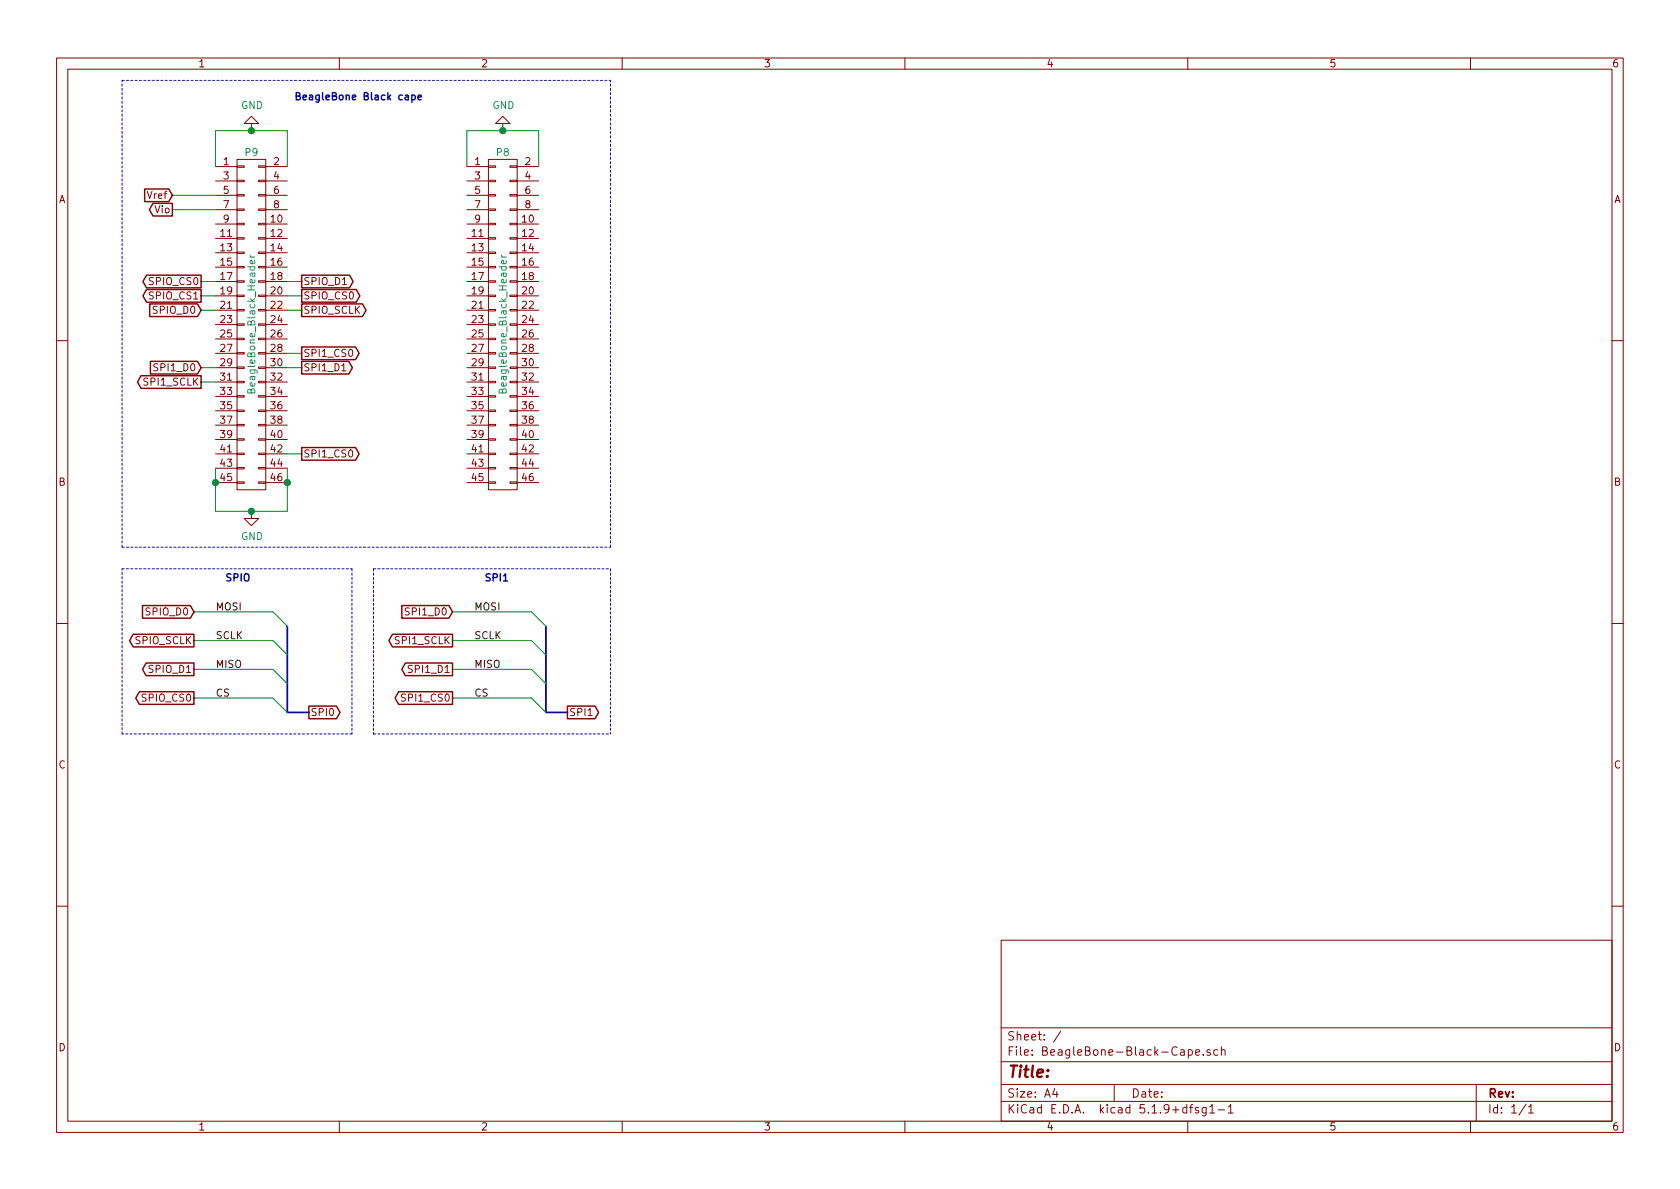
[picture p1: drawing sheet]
<svg xmlns="http://www.w3.org/2000/svg" width="297mm" height="210mm" viewBox="0 0 297 210" stroke-linecap="round" stroke-linejoin="round" font-family="sans-serif">
<g fill="none" stroke="#840000" stroke-width=".18">
<path d="M10 10.3h277v189.9h-277zM12 12.2h273v186.1h-273zM60 10.3v1.9M110 10.3v1.9M160 10.3v1.9M210 10.3v1.9M260 10.3v1.9M38.1 29.5h3.8M38.1 39.6h3.8M38.1 32h3.8M38.1 34.5h3.8M38.1 37.1h3.8"/>
<path d="M41.9 39.5h1.3v.2h-1.3zM41.9 37h1.3v.2h-1.3zM41.9 34.4h1.3v.3h-1.3zM41.9 31.9h1.3v.2h-1.3zM41.9 29.3h1.3v.3h-1.3zM41.9 28.2h5.1v58.4h-5.1zM44.4 21.8h-1.2l1.2-1.2 1.3 1.2h-1.3v1.3M45.7 39.5h1.3v.2h-1.3zM45.7 37h1.3v.2h-1.3zM45.7 34.4h1.3v.3h-1.3zM45.7 31.9h1.3v.2h-1.3zM45.7 29.3h1.3v.3h-1.3z"/>
<path d="M47 29.5h3.8M47 39.6h3.8M47 32h3.8M47 34.5h3.8M47 37.1h3.8M82.5 29.5h3.9M82.5 39.6h3.9M82.5 32h3.9M82.5 34.5h3.9M82.5 37.1h3.9M86.4 39.5h1.2v.2h-1.2zM86.4 37h1.2v.2h-1.2z"/>
<path d="M86.4 34.4h1.2v.3h-1.2zM86.4 31.9h1.2v.2h-1.2zM86.4 29.3h1.2v.3h-1.2zM86.4 28.2h5v58.4h-5zM88.9 21.8h-1.3l1.3-1.2 1.3 1.2h-1.3v1.3M90.2 39.5h1.2v.2h-1.2zM90.2 37h1.2v.2h-1.2zM90.2 34.4h1.2v.3h-1.2zM90.2 31.9h1.2v.2h-1.2zM90.2 29.3h1.2v.3h-1.2zM91.4 29.5h3.8M91.4 39.6h3.8"/>
<path d="M91.4 32h3.8M91.4 34.5h3.8M91.4 37.1h3.8M38.1 42.2h3.8M38.1 44.7h3.8M38.1 47.2h3.8M38.1 49.8h3.8M38.1 52.3h3.8M38.1 54.9h3.8M38.1 57.4h3.8M38.1 59.9h3.8M41.9 59.8h1.3v.3h-1.3z"/>
<path d="M41.9 57.3h1.3v.2h-1.3zM41.9 54.7h1.3v.3h-1.3zM41.9 52.2h1.3v.2h-1.3zM41.9 49.7h1.3v.2h-1.3zM41.9 47.1h1.3v.3h-1.3zM41.9 44.6h1.3v.2h-1.3zM41.9 42h1.3v.3h-1.3zM45.7 59.8h1.3v.3h-1.3zM45.7 57.3h1.3v.2h-1.3zM45.7 54.7h1.3v.3h-1.3zM45.7 52.2h1.3v.2h-1.3zM45.7 49.7h1.3v.2h-1.3z"/>
<path d="M45.7 47.1h1.3v.3h-1.3zM45.7 44.6h1.3v.2h-1.3zM45.7 42h1.3v.3h-1.3zM47 42.2h3.8M47 44.7h3.8M47 47.2h3.8M47 49.8h3.8M47 52.3h3.8M47 54.9h3.8M47 57.4h3.8M47 59.9h3.8M82.5 42.2h3.9"/>
<path d="M82.5 44.7h3.9M82.5 47.2h3.9M82.5 49.8h3.9M82.5 52.3h3.9M82.5 54.9h3.9M82.5 57.4h3.9M82.5 59.9h3.9M86.4 59.8h1.2v.3h-1.2zM86.4 57.3h1.2v.2h-1.2zM86.4 54.7h1.2v.3h-1.2zM86.4 52.2h1.2v.2h-1.2zM86.4 49.7h1.2v.2h-1.2z"/>
<path d="M86.4 47.1h1.2v.3h-1.2zM86.4 44.6h1.2v.2h-1.2zM86.4 42h1.2v.3h-1.2zM90.2 59.8h1.2v.3h-1.2zM90.2 57.3h1.2v.2h-1.2zM90.2 54.7h1.2v.3h-1.2zM90.2 52.2h1.2v.2h-1.2zM90.2 49.7h1.2v.2h-1.2zM90.2 47.1h1.2v.3h-1.2zM90.2 44.6h1.2v.2h-1.2zM90.2 42h1.2v.3h-1.2zM91.4 42.2h3.8"/>
<path d="M91.4 44.7h3.8M91.4 47.2h3.8M91.4 49.8h3.8M91.4 52.3h3.8M91.4 54.9h3.8M91.4 57.4h3.8M91.4 59.9h3.8M10 60.2h2M38.1 62.5h3.8M38.1 65h3.8M38.1 67.6h3.8M38.1 70.1h3.8"/>
<path d="M38.1 72.6h3.8M38.1 75.2h3.8M38.1 77.7h3.8M41.9 77.6h1.3v.2h-1.3zM41.9 75.1h1.3v.2h-1.3zM41.9 72.5h1.3v.3h-1.3zM41.9 70h1.3v.2h-1.3zM41.9 67.4h1.3v.3h-1.3zM41.9 64.9h1.3v.2h-1.3zM41.9 62.4h1.3v.2h-1.3zM45.7 77.6h1.3v.2h-1.3zM45.7 75.1h1.3v.2h-1.3z"/>
<path d="M45.7 72.5h1.3v.3h-1.3zM45.7 70h1.3v.2h-1.3zM45.7 67.4h1.3v.3h-1.3zM45.7 64.9h1.3v.2h-1.3zM45.7 62.4h1.3v.2h-1.3zM47 62.5h3.8M47 65h3.8M47 67.6h3.8M47 70.1h3.8M47 72.6h3.8M47 75.2h3.8M47 77.7h3.8"/>
<path d="M60.4 65.6h.8M82.5 62.5h3.9M82.5 65h3.9M82.5 67.6h3.9M82.5 70.1h3.9M82.5 72.6h3.9M82.5 75.2h3.9M82.5 77.7h3.9M86.4 77.6h1.2v.2h-1.2zM86.4 75.1h1.2v.2h-1.2zM86.4 72.5h1.2v.3h-1.2zM86.4 70h1.2v.2h-1.2z"/>
<path d="M86.4 67.4h1.2v.3h-1.2zM86.4 64.9h1.2v.2h-1.2zM86.4 62.4h1.2v.2h-1.2zM90.2 77.6h1.2v.2h-1.2zM90.2 75.1h1.2v.2h-1.2zM90.2 72.5h1.2v.3h-1.2zM90.2 70h1.2v.2h-1.2zM90.2 67.4h1.2v.3h-1.2zM90.2 64.9h1.2v.2h-1.2zM90.2 62.4h1.2v.2h-1.2zM91.4 62.5h3.8M91.4 65h3.8"/>
<path d="M91.4 67.6h3.8M91.4 70.1h3.8M91.4 72.6h3.8M91.4 75.2h3.8M91.4 77.7h3.8M285 60.2h2M38.1 80.3h3.8M38.1 82.8h3.8M38.1 85.3h3.8M41.9 85.2h1.3v.3h-1.3zM41.9 82.7h1.3v.2h-1.3zM41.9 80.1h1.3v.3h-1.3z"/>
<path d="M44.4 90.4v1.3h1.3l-1.3 1.3-1.2-1.3h1.2M45.7 85.2h1.3v.3h-1.3zM45.7 82.7h1.3v.2h-1.3zM45.7 80.1h1.3v.3h-1.3zM47 80.3h3.8M47 82.8h3.8M47 85.3h3.8M82.5 80.3h3.9M82.5 82.8h3.9M82.5 85.3h3.9M86.4 85.2h1.2v.3h-1.2zM86.4 82.7h1.2v.2h-1.2z"/>
<path d="M86.4 80.1h1.2v.3h-1.2zM90.2 85.2h1.2v.3h-1.2zM90.2 82.7h1.2v.2h-1.2zM90.2 80.1h1.2v.3h-1.2zM91.4 80.3h3.8M91.4 82.8h3.8M91.4 85.3h3.8M10 110.3h2M285 110.3h2M71.7 122.8l-.5-.1-.2 .2 .1 .4 .5 .2 .1 .3-.2 .2-.5-.1M104 126.5h.7M10 160.2h2"/>
<path d="M177 166.3h108v32h-108zM285 160.2h2M60 198.3v1.9M110 198.3v1.9M160 198.3v1.9M177 194.8h108M177 191.8h108M177 187.8h108M177 181.8h108M186.5 192.5l-.4 1h1M186.8 193v1M187.6 182.3l-1.3 2"/>
<path d="M197 191.8v3M210 198.3v1.9M210.1 185.7l.4-.1 .3 .3-.1 .6-.2 .1-.4-.1M210.1 185.6v1.5M210.3 195.8h.6M210.9 195.3l-.4 .2v1.3M211.4 186.1l.7-.1-.1-.3-.4-.1-.2 .2 .1 .7h.5M211.9 195.9l-.4-.1-.2 .2 .1 .3 .5 .1v.3h-.6M212.8 186.5v.1M213.3 195.8v1.2l-.3 .3h-.4M213.3 195.9l-.5-.1-.3 .3 .1 .6 .2 .1 .5-.1M213.9 195.8l.4-.5v1.5"/>
<path d="M213.9 196.8h.9M214 185.7a.37 .37 0 0 0-.6 .1l.1 .2 .5 .2v.1l-.2 .3-.4-.1M215.3 185.7l-.4-.1-.3 .3 .1 .6 .2 .1 .4-.1M215.4 196.3h1.1M216 185.7a.37 .37 0 0 1 .6 .1v.8M216 185.1v1.5M217.2 195.8l.4-.5v1.5M217.2 196.8h.8M260 198.3v1.9M261 191.8v6.5M269.8 195.2l-1.2 2M270.3 195.8l.4-.5v1.5"/>
<path d="M270.3 196.8h.8"/>
</g>
<path d="M44.2 45.1l.1 .3 .1 .1M44.2 45.5h.9M45 46.1l.1 .4-.2 .1h-.6v-.5l.2-.1 .1 .6M88.7 45.1v.3l.2 .1M88.7 45.5h.8M89.5 46.1v.4l-.2 .1h-.6v-.5l.3-.1 .1 .6M44.4 69.1l.2-.3h.2l.3 .2v.5h-1.3l.1-.6h.4l.1 .6M88.8 69.1l.3-.3h.2l.2 .2v.5h-1.3l.2-.6h.4v.6" fill="none" stroke="#008484" stroke-width=".18"/>
<path d="M21.6 14.2h86.3M21.6 96.8v-82.6M21.6 96.8h86.3M107.9 96.8v-82.6M21.6 100.6h40.6M62.2 100.6v29.2M66 100.6v29.2M66 100.6h41.9M107.9 100.6v29.2M21.6 129.8v-29.2M62.2 129.8h-40.6M66 129.8h41.9" fill="none" stroke="#0000c2" stroke-width=".18" stroke-dasharray=".4 .4"/>
<path d="M50.8 110.7v15.3h3.8M96.5 110.7v15.3h3.8" fill="none" stroke="#000084" stroke-width=".3"/>
<g fill="none" stroke="#008400" stroke-width=".18">
<path d="M30.5 37.1h7.6M30.5 34.5h7.6M38.1 29.5v-6.4h12.7v6.4M82.5 29.5v-6.4h12.7v6.4M35.6 54.9h2.5M35.6 49.8h2.5M35.6 52.3h2.5M50.8 54.9h2.5M50.8 49.8h2.5M50.8 52.3h2.5M35.6 65h2.5M35.6 67.6h2.5"/>
<path d="M50.8 65h2.5M50.8 62.5h2.5M38.1 82.8v7.6h12.7v-7.6M50.8 80.3h2.5M34.3 108.2h14l2.5 2.5M34.3 113.3h14l2.5 2.5M34.3 118.4h14l2.5 2.5M80 108.2h14l2.5 2.5M80 113.3h14l2.5 2.5M80 118.4h14l2.5 2.5M34.3 123.4h14l2.5 2.6M80 123.4h14l2.5 2.6"/>
</g>
<g fill="none" stroke="#840000" stroke-width=".25">
<path d="M25.6 33.4h4.2l.7 1.1-.7 1.2h-4.2zM27.1 36h3.4v2.2h-3.4l-.7-1.1zM25.9 48.7h9.7v2.2h-9.7l-.6-1.1zM25.9 51.2h9.7v2.2h-9.7l-.6-1.1zM26.5 53.7h8.4l.7 1.2-.7 1.1h-8.4zM53.3 48.7h8.5l.6 1.1-.6 1.1h-8.5zM53.3 51.2h9.7l.6 1.1-.6 1.1h-9.7zM53.3 53.7h10.8l.6 1.2-.6 1.1h-10.8zM24.9 66.4h10.7v2.3h-10.7l-.6-1.1zM26.6 63.9h8.3l.7 1.1-.7 1.1h-8.3zM53.3 79.1h9.6l.6 1.2-.6 1.1h-9.6zM53.3 61.4h9.6l.6 1.1-.6 1.1h-9.6z"/>
<path d="M53.3 63.9h8.4l.6 1.1-.6 1.1h-8.4zM23.5 112.2h10.8v2.2h-10.8l-.6-1.1zM25.2 107.1h8.5l.6 1.1-.6 1.1h-8.5zM25.8 117.2h8.5v2.3h-8.5l-.6-1.1zM69.4 112.2h10.6v2.2h-10.6l-.6-1.1zM71 107.1h8.4l.6 1.1-.6 1.1h-8.4zM71.7 117.2h8.3v2.3h-8.3l-.7-1.1zM24.6 122.3h9.7v2.3h-9.7l-.6-1.2zM54.6 124.9h4.9l.6 1.1-.6 1.1h-4.9zM70.5 122.3h9.5v2.3h-9.5l-.7-1.2zM100.3 124.9h4.9l.6 1.1-.6 1.1h-4.9z"/>
</g>
<path d="M52.4 17l.5-.1 .1-.2v-.2l-.6-.1v1.2h.5l.2-.2v-.2l-.3-.2M53.6 17.2l.6-.1-.1-.2-.3-.1-.2 .2v.6h.5" fill="none" stroke="#0000c2" stroke-width=".25"/>
<g fill="#008400" stroke="#008400" stroke-width=".25">
<circle cx="38.1" cy="85.3" r=".51"/>
<circle cx="44.5" cy="23.1" r=".51"/>
<circle cx="50.8" cy="85.3" r=".51"/>
<circle cx="44.5" cy="90.4" r=".51"/>
<circle cx="88.9" cy="23.1" r=".51"/>
</g>
<text font-size="2.8" fill="#840000" x="178" y="190.5">Title:</text>
<g font-size="2.1" fill="#840000">
<text x="178" y="184">Sheet: /</text>
<text x="178" y="186.7">File: BeagleBone-Black-Cape.sch</text>
<text x="178" y="196.9">KiCad E.D.A. kicad 5.1.9+dfsg1-1</text>
<text x="178" y="194.1">Size: A4</text>
<text x="200" y="194.1">Date:</text>
<text x="263" y="194.1">Rev:</text>
<text x="263" y="196.9">Id: 1/1</text>
</g>
<g font-size="1.8" fill="#840000">
<text x="35" y="11.9">1</text>
<text x="85" y="11.9">2</text>
<text x="135" y="11.9">3</text>
<text x="185" y="11.9">4</text>
<text x="235" y="11.9">5</text>
<text x="285" y="11.9">6</text>
<text x="39.5" y="29.2">1</text>
<text x="48.4" y="29.2">2</text>
<text x="84" y="29.2">1</text>
<text x="92.9" y="29.2">2</text>
<text x="10.4" y="35.9">A</text>
<text x="26.3" y="35.2">Vref</text>
<text x="39.5" y="31.7">3</text>
<text x="39.5" y="34.3">5</text>
<text x="48.4" y="31.7">4</text>
<text x="48.4" y="34.3">6</text>
<text x="84" y="31.7">3</text>
<text x="84" y="34.3">5</text>
<text x="92.9" y="31.7">4</text>
<text x="92.9" y="34.3">6</text>
<text x="285.4" y="35.9">A</text>
<text x="27.5" y="37.7">Vio</text>
<text x="39" y="41.9">11</text>
<text x="39.5" y="36.8">7</text>
<text x="39.5" y="39.4">9</text>
<text x="47.9" y="39.4">10</text>
<text x="47.9" y="41.9">12</text>
<text x="48.4" y="36.8">8</text>
<text x="83.5" y="41.9">11</text>
<text x="84" y="36.8">7</text>
<text x="84" y="39.4">9</text>
<text x="92.4" y="39.4">10</text>
<text x="92.4" y="41.9">12</text>
<text x="92.9" y="36.8">8</text>
<text x="39" y="44.4">13</text>
<text x="39" y="47">15</text>
<text x="47.9" y="44.4">14</text>
<text x="47.9" y="47">16</text>
<text x="83.5" y="44.4">13</text>
<text x="83.5" y="47">15</text>
<text x="92.4" y="44.4">14</text>
<text x="92.4" y="47">16</text>
<text x="26.6" y="50.4">SPIO_CS0</text>
<text x="26.6" y="53">SPIO_CS1</text>
<text x="39" y="49.5">17</text>
<text x="39" y="52.1">19</text>
<text x="47.9" y="49.5">18</text>
<text x="47.9" y="52.1">20</text>
<text x="53.6" y="50.4">SPIO_D1</text>
<text x="53.6" y="53">SPIO_CS0</text>
<text x="83.5" y="49.5">17</text>
<text x="83.5" y="52.1">19</text>
<text x="92.4" y="49.5">18</text>
<text x="92.4" y="52.1">20</text>
<text x="27.3" y="55.5">SPIO_D0</text>
<text x="39" y="54.6">21</text>
<text x="39" y="57.1">23</text>
<text x="39" y="59.7">25</text>
<text x="47.9" y="54.6">22</text>
<text x="47.9" y="57.1">24</text>
<text x="47.9" y="59.7">26</text>
<text x="53.6" y="55.5">SPIO_SCLK</text>
<text x="83.5" y="54.6">21</text>
<text x="83.5" y="57.1">23</text>
<text x="83.5" y="59.7">25</text>
<text x="92.4" y="54.6">22</text>
<text x="92.4" y="57.1">24</text>
<text x="92.4" y="59.7">26</text>
<text x="27.7" y="65.7">SPI1_D0</text>
<text x="39" y="62.2">27</text>
<text x="39" y="64.8">29</text>
<text x="47.9" y="62.2">28</text>
<text x="47.9" y="64.8">30</text>
<text x="53.6" y="63.1">SPI1_CS0</text>
<text x="53.6" y="65.7">SPI1_D1</text>
<text x="83.5" y="62.2">27</text>
<text x="83.5" y="64.8">29</text>
<text x="92.4" y="62.2">28</text>
<text x="92.4" y="64.8">30</text>
<text x="25.7" y="68.2">SPI1_SCLK</text>
<text x="39" y="67.3">31</text>
<text x="39" y="69.8">33</text>
<text x="47.9" y="67.3">32</text>
<text x="47.9" y="69.8">34</text>
<text x="83.5" y="67.3">31</text>
<text x="83.5" y="69.8">33</text>
<text x="92.4" y="67.3">32</text>
<text x="92.4" y="69.8">34</text>
<text x="39" y="72.4">35</text>
<text x="39" y="74.9">37</text>
<text x="39" y="77.5">39</text>
<text x="47.9" y="72.4">36</text>
<text x="47.9" y="74.9">38</text>
<text x="47.9" y="77.5">40</text>
<text x="83.5" y="72.4">35</text>
<text x="83.5" y="74.9">37</text>
<text x="83.5" y="77.5">39</text>
<text x="92.4" y="72.4">36</text>
<text x="92.4" y="74.9">38</text>
<text x="92.4" y="77.5">40</text>
<text x="39" y="80">41</text>
<text x="39" y="82.5">43</text>
<text x="47.9" y="80">42</text>
<text x="47.9" y="82.5">44</text>
<text x="53.6" y="80.9">SPI1_CS0</text>
<text x="83.5" y="80">41</text>
<text x="83.5" y="82.5">43</text>
<text x="92.4" y="80">42</text>
<text x="92.4" y="82.5">44</text>
<text x="10.4" y="85.9">B</text>
<text x="39" y="85.1">45</text>
<text x="47.9" y="85.1">46</text>
<text x="83.5" y="85.1">45</text>
<text x="92.4" y="85.1">46</text>
<text x="285.4" y="85.9">B</text>
<text x="24" y="113.9">SPIO_SCLK</text>
<text x="26" y="108.8">SPIO_D0</text>
<text x="70.1" y="113.9">SPI1_SCLK</text>
<text x="72.1" y="108.8">SPI1_D0</text>
<text x="26.6" y="119">SPIO_D1</text>
<text x="72.7" y="119">SPI1_D1</text>
<text x="25.4" y="124.1">SPIO_CS0</text>
<text x="71.5" y="124.1">SPI1_CS0</text>
<text x="54.9" y="126.6">SPI0</text>
<text x="100.6" y="126.6">SPI1</text>
<text x="10.4" y="135.9">C</text>
<text x="285.4" y="135.9">C</text>
<text x="10.4" y="185.9">D</text>
<text x="285.4" y="185.9">D</text>
<text x="35" y="199.9">1</text>
<text x="85" y="199.9">2</text>
<text x="135" y="199.9">3</text>
<text x="185" y="199.9">4</text>
<text x="235" y="199.9">5</text>
<text x="285" y="199.9">6</text>
</g>
<g font-size="1.8" fill="#0000c2">
<text x="55" y="17.7">BeagleBone Black cape</text>
<text x="40.2" y="102.8">SPIO</text>
<text x="86.3" y="102.8">SPI1</text>
</g>
<g font-size="1.8" fill="#008484">
<text x="42.6" y="19.3">GND</text>
<text x="87.1" y="19.3">GND</text>
<text x="43.4" y="27.6">P9</text>
<text x="87.8" y="27.6">P8</text>
<text x="45.1" y="68.9" transform="rotate(-90 45.1 68.9)">BeagleBone_Black_Header</text>
<text x="89.6" y="68.9" transform="rotate(-90 89.6 68.9)">BeagleBone_Black_Header</text>
<text x="42.6" y="95.5">GND</text>
</g>
<g font-size="1.8">
<text x="38.1" y="107.9">MOSI</text>
<text x="83.8" y="107.9">MOSI</text>
<text x="38.1" y="113">SCLK</text>
<text x="83.8" y="113">SCLK</text>
<text x="38.1" y="118.1">MISO</text>
<text x="83.8" y="118.1">MISO</text>
<text x="38.1" y="123.2">CS</text>
<text x="83.8" y="123.2">CS</text>
</g>
</svg>
